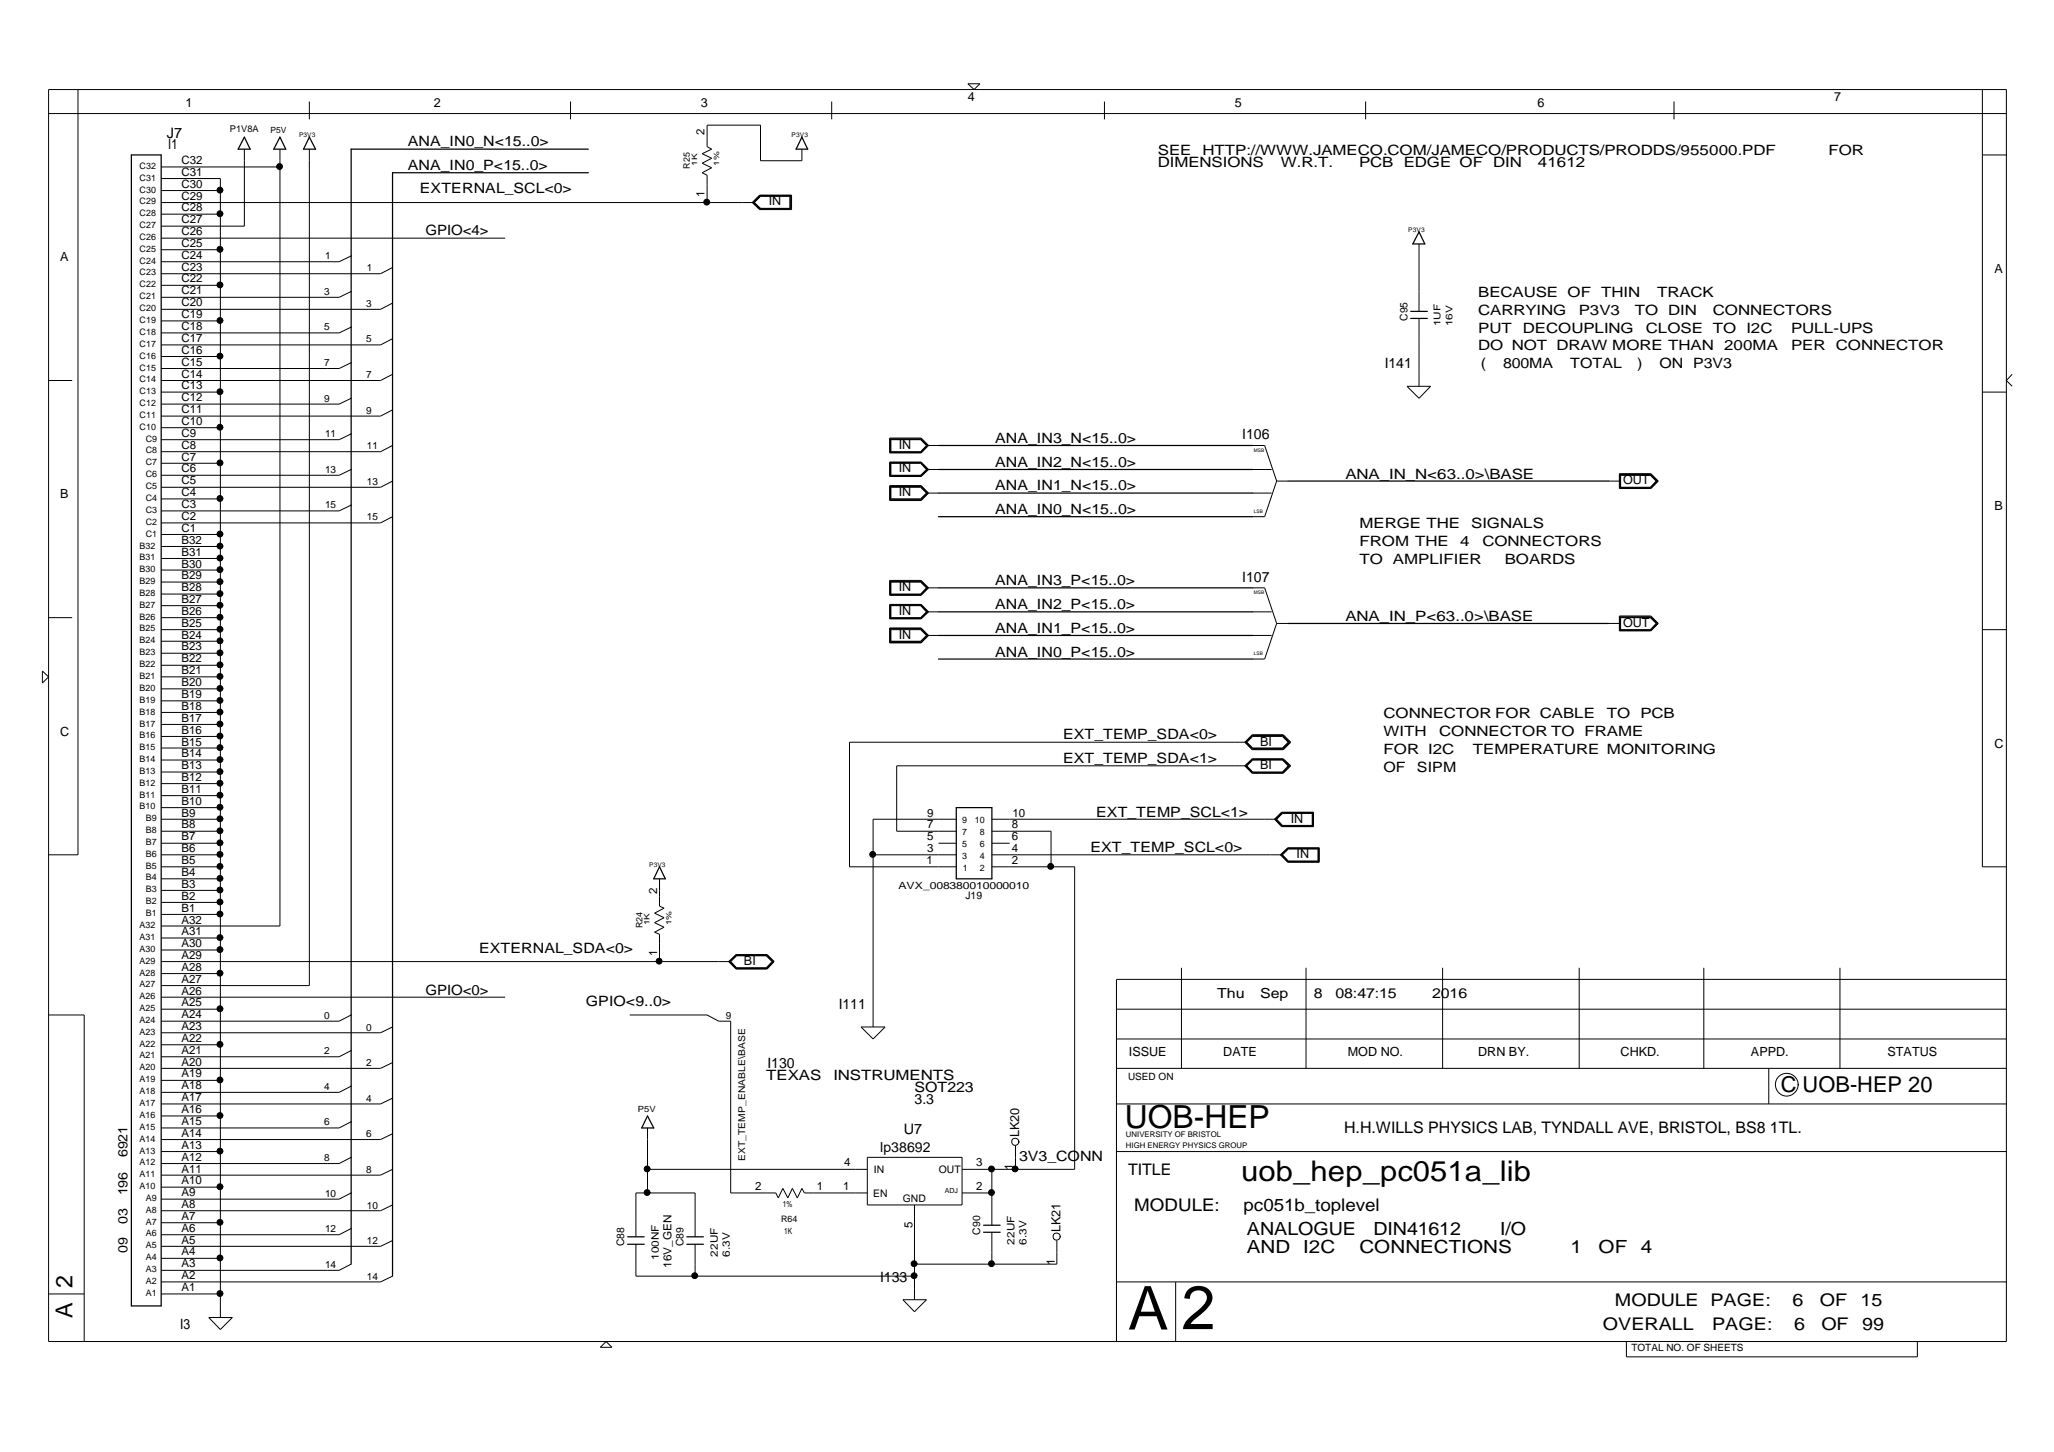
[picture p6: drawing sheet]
<svg xmlns="http://www.w3.org/2000/svg" width="420mm" height="297mm" viewBox="0 0 420 297" stroke-linecap="round" stroke-linejoin="round" font-family="sans-serif">
<g fill="none" stroke="#000" stroke-width=".2">
<path d="M9.9 18.3h400.5v256.1h-400.5zM16 18.3v156.6h-6.1M198 17.1h2.4l-1.1 1.2zM405.5 18.3v159h4.9M9.9 23.2h400.5M33 34.2h24.3M33 36.5h12.1v233M33 39h12.1M50 30.5v15.8h-17M57.3 30.5v158.9h-24.3M63.3 30.5v171.1h-30.3M63.3 20.8v3.6"/>
<path d="M116.7 20.8v3.6M155.4 40h6.4v2.8h-6.4l-1.4-1.4zM164 30.5v2.4h-8.4v-7.3h-11v4.4l1 .5-2 .9 2 1-2 1 2 .9-2 1 1 .5v5.6M170.1 20.8v3.6M225.9 20.8v3.6M279.3 20.8v3.6M342.4 20.8v3.6M405.5 31.7h4.9M33 58.4h12.1M33 43.8h12.1M33 48.7h70.3M33 51.1h12.1"/>
<path d="M33 41.4h121.3M71.8 59.6l-2.4 1.2h-36.4M71.8 52.4l-2.4 1.1h-36.4M80.3 54.7l-2.5 1.3h-44.8M153.9 41.4l1.5-1.5h6.5v3h-6.5zM154.3 41.4l1.3-1.2h6v2.4h-6zM155.5 40.1h6.2v2.6h-6.2l-1.3-1.3zM290.3 49.9v13.8M9.9 77.8h4.9M33 72.9h12.1M33 65.7h12.1M71.8 74.2l-2.4 1.2h-36.4"/>
<path d="M71.8 66.9l-2.4 1.2h-36.4M80.3 76.6l-2.5 1.2h-44.8M80.3 69.3l-2.5 1.3h-44.8M80.3 62l-2.5 1.3h-44.8M287.8 79h4.8l-2.3 2.5zM290.3 65.1v13.9M411.6 76.6l-1.2 1.2 1.2 1.2M33 94.8h12.1M33 87.5h12.1M33 80.2h12.1M71.8 96l-2.4 1.2h-36.4M71.8 88.8l-2.4 1.1h-36.4"/>
<path d="M71.8 81.5l-2.4 1.2h-36.4M80.3 98.4l-2.5 1.3h-44.8M80.3 91.1l-2.5 1.3h-44.8M80.3 83.9l-2.5 1.2h-44.8M182 94.5h6.4l1.5 1.5-1.5 1.5h-6.4zM182 89.6h6.4l1.5 1.5-1.5 1.6h-6.4zM182 99.3h6.4l1.5 1.6-1.5 1.5h-6.4zM182.1 94.6h6.3l1.4 1.4-1.4 1.4h-6.3zM182.1 89.8h6.3l1.4 1.3-1.4 1.5h-6.3zM182.1 99.4h6.3l1.4 1.5-1.4 1.4h-6.3zM182.2 94.7h6.1l1.4 1.3-1.4 1.3h-6.1zM182.2 89.9h6.1l1.4 1.2-1.4 1.4h-6.1z"/>
<path d="M182.2 99.5h6.1l1.4 1.4-1.4 1.2h-6.1zM182.2 99.7h6.1l1.2 1.2-1.2 1.2h-6.1zM182.2 94.8h6.1l1.2 1.2-1.2 1.2h-6.1zM182.2 89.9h6.1l1.2 1.2-1.2 1.3h-6.1zM189.5 96h2.5M189.5 91.1h2.5M256.2 96h3.9M256.2 91.1h2.5l2.4 7.3M261.1 98.4l-2.4 7.3h-2.5M261.1 98.4h2.4M329 98.4h2.5M331.2 96.9h6.5l1.5 1.5-1.5 1.5h-6.5z"/>
<path d="M331.3 97.1h6.4l1.4 1.3-1.4 1.5h-6.4zM331.4 97.1h6.2l1.4 1.3-1.4 1.4h-6.2zM331.5 97.2h6.1l1.2 1.2-1.2 1.3h-6.1zM405.5 80.2h4.9M33 119.1h12.1M33 116.6h12.1M33 114.2h12.1M33 111.8h12.1M33 109.3h12.1M33 102.1h12.1M71.8 103.3l-2.4 1.2h-36.4M80.3 105.7l-2.5 1.3h-44.8"/>
<path d="M182 118.7h6.4l1.5 1.6-1.5 1.5h-6.4zM182.1 118.9h6.3l1.4 1.4-1.4 1.4h-6.3zM182.2 119h6.1l1.4 1.3-1.4 1.3h-6.1zM182.2 119.1h6.1l1.2 1.2-1.2 1.2h-6.1zM189.5 100.9h2.5M256.2 100.9h3.9M8.7 137.3l1.2 1.2-1.2 1.2zM9.9 126.4h4.9M33 138.5h12.1M33 136.1h12.1M33 133.6h12.1M33 131.2h12.1"/>
<path d="M33 128.8h12.1M33 126.4h12.1M33 123.9h12.1M33 121.5h12.1M182 123.6h6.4l1.5 1.6-1.5 1.4h-6.4zM182 128.5h6.4l1.5 1.5-1.5 1.5h-6.4zM182.1 123.7h6.3l1.4 1.5-1.4 1.3h-6.3zM182.1 128.6h6.3l1.4 1.4-1.4 1.4h-6.3zM182.2 123.8h6.1l1.4 1.4-1.4 1.2h-6.1zM182.2 128.6h6.1l1.4 1.4-1.4 1.3h-6.1zM182.2 128.8h6.1l1.2 1.2-1.2 1.2h-6.1zM182.2 123.9h6.1l1.2 1.3-1.2 1.2h-6.1z"/>
<path d="M189.5 130h2.5M189.5 125.2h2.5M189.5 120.3h2.5M256.2 130h3.9M256.2 125.2h3.9M256.2 120.3h2.5l2.4 7.2M261.1 127.5l-2.4 7.3h-2.5M261.1 127.5h2.4M329 127.5h2.5M331.2 126h6.5l1.5 1.5-1.5 1.6h-6.5zM331.3 126.2h6.4l1.4 1.3-1.4 1.5h-6.4zM331.4 126.3h6.2l1.4 1.2-1.4 1.4h-6.2z"/>
<path d="M331.5 126.4h6.1l1.2 1.1-1.2 1.3h-6.1zM405.5 128.8h4.9M33 157.9h12.1M33 155.5h12.1M33 153h12.1M33 150.7h12.1M33 148.2h12.1M33 145.7h12.1M33 143.4h12.1M33 140.9h12.1M254.6 151.8l1.6-1.5h6.3l1.5 1.5-1.5 1.6h-6.3zM254.6 156.7l1.6-1.5h6.3l1.5 1.5-1.5 1.5h-6.3z"/>
<path d="M254.8 156.7l1.4-1.4h6.2l1.5 1.4-1.5 1.4h-6.2zM254.9 151.8l1.3-1.3h6.2l1.3 1.3-1.3 1.3h-6.2zM254.9 156.7l1.3-1.3h6.2l1.3 1.3-1.3 1.3h-6.2zM255 156.7h-71.6v13.3h12.2M255 151.8h-81.2v25.5h21.8M256.2 150.4h6.2l1.5 1.4-1.5 1.5h-6.2l-1.4-1.5zM256.2 155.5h6.1l1.2 1.2-1.2 1.2h-6.1l-1.2-1.2zM256.2 150.7h6.1l1.2 1.1-1.2 1.2h-6.1l-1.2-1.2zM33 170h12.1M33 172.5h12.1M33 174.9h12.1M33 179.8h12.1"/>
<path d="M33 177.3h12.1M33 167.6h12.1M33 165.2h12.1M33 162.8h12.1M33 160.3h12.1M134.9 179.8v5.6l.9 .4-1.9 1 1.9 .9-1.9 1.1 1.9 .9-1.9 1 1 .4v5.6M178.6 174.9h17M192 172.5h3.6M195.6 167.6h-17v42.5M202.9 170h12.1v7.3M202.9 172.5h3.6M202.9 174.9h59.4"/>
<path d="M202.9 177.3h16.9v61.9h-23M202.9 167.6h58.2M260.7 167.6l1.5-1.5h6.5v3h-6.5zM260.8 167.6l1.4-1.4h6.4v2.8h-6.4zM261 167.6l1.2-1.3h6.3v2.6h-6.3zM261.1 167.6l1.2-1.2h6.1v2.5h-6.1zM261.9 174.9l1.5-1.5h6.5v3h-6.5zM262.2 174.9l1.3-1.3h6.2v2.6h-6.2zM263.4 173.5h6.4v2.8h-6.4l-1.3-1.4zM263.5 173.7h6.1v2.4h-6.1l-1.2-1.2zM33 199.2h12.1M33 196.7h116.5"/>
<path d="M33 194.3h12.1M33 184.6h12.1M33 187.1h12.1M33 191.9h12.1M33 182.2h12.1M149 196.7l1.6-1.4h6.3l1.5 1.4-1.5 1.5h-6.3zM149.2 196.7l1.4-1.3h6.2l1.5 1.3-1.5 1.5h-6.2zM149.3 196.7l1.4-1.3h6.1l1.3 1.3-1.3 1.4h-6.1zM150.7 195.5h6.1l1.1 1.2-1.1 1.3h-6.1l-1.2-1.3zM241.7 198v20.6M267.2 198v20.6M295.1 198v20.6"/>
<path d="M323 198v20.6M348.5 198v20.6M376.4 198v20.6M9.9 207.6h7.3v66.8M33 206.5h12.1M33 213.7h12.1M33 204h70.3M71.8 207.6l-2.4 1.3h-36.4M71.8 214.9l-2.4 1.3h-36.4M80.3 217.4l-2.5 1.2h-44.8M80.3 210.1l-2.5 1.2h-44.8M128.8 207.6h15.8l2.4 1.3h2.5v35.1h9.2l.5 1.1 .9-2 1.1 2 .9-2 1 2 .9-2 .5 .9h12.9"/>
<path d="M176.1 210.1h5l-2.5 2.4zM228.4 218.6h182M228.4 206.5h182M228.4 212.5h182M361.8 218.6v7.2M410.4 200.4h-182v74M33 235.6h12.1M33 228.3h12.1M33 221h12.1M71.8 229.5l-2.4 1.3h-36.4M71.8 236.8l-2.4 1.2h-36.4M71.8 222.2l-2.4 1.3h-36.4"/>
<path d="M80.3 239.2l-2.5 1.2h-44.8M80.3 231.9l-2.5 1.2h-44.8M80.3 224.7l-2.5 1.1h-44.8M132.5 239.2h44.9M132.5 230.8v13.2M177.4 236.8h19.4v9.7h-19.4zM202.9 239.2v11.4M207.7 234.4v4.8M208.4 233.5a.73 .73 0 0 1-1 .7 .73 .73 0 0 1-.2-1.2 .73 .73 0 0 1 1.1 .3l.2 .3M228.4 235.6h182M228.4 225.8h182M367.8 221.9a2.33 2.33 0 0 1-3.3 2.1 2.33 2.33 0 0 1-.5-3.9 2.33 2.33 0 0 1 3.8 1.2l.1 .6"/>
<path d="M33 257.4h12.1M33 242.9h12.1M33 250.1h12.1M71.8 258.6l-2.4 1.3h-36.4M71.8 244l-2.4 1.3h-36.4M71.8 251.3l-2.4 1.3h-36.4M80.3 253.8l-2.5 1.2h-44.8M80.3 246.5l-2.5 1.2h-44.8M130.1 253v-9h12.1v9M130.1 254.5v6.6h57M142.2 254.5v6.6M187.1 246.5v19.4"/>
<path d="M196.8 244h6.1M202.9 252.1v6.5M216.2 253.8v4.8h-29.1M216.9 252.9a.73 .73 0 0 1-1 .7 .73 .73 0 0 1-.3-1.2 .73 .73 0 0 1 1.2 .2l.1 .4M9.9 264.7h7.3M33 264.7h12.1M42.7 269.5h4.8l-2.4 2.5zM80.3 261.1l-2.5 1.1h-44.8M122.8 275.6l1.2-1.2 1.2 1.2zM184.7 265.9h4.8l-2.4 2.4zM228.4 262.2h182M240.5 262.2v12.2"/>
<path d="M332.7 274.4v3.2h59.5v-3.2"/>
<circle cx="45" cy="38.9" r=".6"/>
<circle cx="57.2" cy="34.1" r=".6"/>
<circle cx="45" cy="51" r=".6"/>
<circle cx="45" cy="58.3" r=".6"/>
<circle cx="45" cy="43.7" r=".6"/>
<circle cx="144.6" cy="41.4" r=".6"/>
<circle cx="45" cy="72.8" r=".6"/>
<circle cx="45" cy="65.6" r=".6"/>
<circle cx="45" cy="87.4" r=".6"/>
<circle cx="45" cy="80.1" r=".6"/>
<circle cx="45" cy="94.7" r=".6"/>
<circle cx="45" cy="109.3" r=".6"/>
<circle cx="45" cy="119" r=".6"/>
<circle cx="45" cy="111.7" r=".6"/>
<circle cx="45" cy="102" r=".6"/>
<circle cx="45" cy="116.5" r=".6"/>
<circle cx="45" cy="114.2" r=".6"/>
<circle cx="45" cy="123.8" r=".6"/>
<circle cx="45" cy="133.6" r=".6"/>
<circle cx="45" cy="128.7" r=".6"/>
<circle cx="45" cy="121.4" r=".6"/>
<circle cx="45" cy="138.4" r=".6"/>
<circle cx="45" cy="136" r=".6"/>
<circle cx="45" cy="126.3" r=".6"/>
<circle cx="45" cy="131.1" r=".6"/>
<circle cx="45" cy="152.9" r=".6"/>
<circle cx="45" cy="143.3" r=".6"/>
<circle cx="45" cy="150.6" r=".6"/>
<circle cx="45" cy="145.7" r=".6"/>
<circle cx="45" cy="155.4" r=".6"/>
<circle cx="45" cy="157.9" r=".6"/>
<circle cx="45" cy="148.1" r=".6"/>
<circle cx="45" cy="140.8" r=".6"/>
<circle cx="45" cy="162.7" r=".6"/>
<circle cx="45" cy="172.4" r=".6"/>
<circle cx="45" cy="177.2" r=".6"/>
<circle cx="45" cy="167.5" r=".6"/>
<circle cx="45" cy="165.1" r=".6"/>
<circle cx="45" cy="174.8" r=".6"/>
<circle cx="45" cy="179.7" r=".6"/>
<circle cx="45" cy="160.2" r=".6"/>
<circle cx="45" cy="170" r=".6"/>
<circle cx="178.5" cy="174.8" r=".6"/>
<circle cx="214.9" cy="177.2" r=".6"/>
<circle cx="45" cy="199.1" r=".6"/>
<circle cx="45" cy="187" r=".6"/>
<circle cx="45" cy="191.8" r=".6"/>
<circle cx="45" cy="182.1" r=".6"/>
<circle cx="45" cy="184.5" r=".6"/>
<circle cx="45" cy="194.3" r=".6"/>
<circle cx="134.8" cy="196.6" r=".6"/>
<circle cx="45" cy="213.6" r=".6"/>
<circle cx="45" cy="206.4" r=".6"/>
<circle cx="45" cy="235.5" r=".6"/>
<circle cx="45" cy="228.2" r=".6"/>
<circle cx="45" cy="220.9" r=".6"/>
<circle cx="132.4" cy="239.1" r=".6"/>
<circle cx="202.8" cy="239.1" r=".6"/>
<circle cx="207.6" cy="239.1" r=".6"/>
<circle cx="45" cy="250.1" r=".6"/>
<circle cx="45" cy="257.3" r=".6"/>
<circle cx="45" cy="242.8" r=".6"/>
<circle cx="132.4" cy="244" r=".6"/>
<circle cx="187" cy="258.5" r=".6"/>
<circle cx="202.8" cy="244" r=".6"/>
<circle cx="202.8" cy="258.5" r=".6"/>
<circle cx="45" cy="264.6" r=".6"/>
<circle cx="142.1" cy="261" r=".6"/>
<circle cx="187" cy="261" r=".6"/>
</g>
<g fill="none" stroke="#000" stroke-width=".25">
<path d="M26.9 31.7h6.1v235.5h-6.1zM50 28.1l1.2 2.4h-2.5zM57.3 28.1l1.2 2.4h-2.5zM63.3 28.1l1.2 2.4h-2.4zM120.3 30.5h-48.5v228.1M120.3 35.3h-40v225.8M164 28.1l1.2 2.4h-2.4zM290.3 47.4l1.2 2.5h-2.5zM288.6 65.1h3.4M288.6 63.7h3.4M192 91.1h64.2M192 96h64.2"/>
<path d="M263.5 98.4h65.5M192 105.7h64.2M192 100.9h64.2M192 134.8h64.2M192 130h64.2M192 125.2h64.2M192 120.3h64.2M263.5 127.5h65.5M134.9 177.3l1.2 2.5h-2.4zM195.6 165.2h7.3v14.6h-7.3zM132.5 228.3l1.2 2.5h-2.4zM128.4 254.5h3.4"/>
<path d="M128.4 253h3.4M140.5 254.5h3.4M140.5 253h3.4M201.2 252.1h3.4M201.2 250.6h3.4"/>
</g>
<g fill="#000">
<circle cx="45" cy="38.9" r=".6"/>
<circle cx="57.2" cy="34.1" r=".6"/>
<circle cx="45" cy="51" r=".6"/>
<circle cx="45" cy="58.3" r=".6"/>
<circle cx="45" cy="43.7" r=".6"/>
<circle cx="144.6" cy="41.4" r=".6"/>
<circle cx="45" cy="72.8" r=".6"/>
<circle cx="45" cy="65.6" r=".6"/>
<circle cx="45" cy="87.4" r=".6"/>
<circle cx="45" cy="80.1" r=".6"/>
<circle cx="45" cy="94.7" r=".6"/>
<circle cx="45" cy="109.3" r=".6"/>
<circle cx="45" cy="119" r=".6"/>
<circle cx="45" cy="111.7" r=".6"/>
<circle cx="45" cy="102" r=".6"/>
<circle cx="45" cy="116.5" r=".6"/>
<circle cx="45" cy="114.2" r=".6"/>
<circle cx="45" cy="123.8" r=".6"/>
<circle cx="45" cy="133.6" r=".6"/>
<circle cx="45" cy="128.7" r=".6"/>
<circle cx="45" cy="121.4" r=".6"/>
<circle cx="45" cy="138.4" r=".6"/>
<circle cx="45" cy="136" r=".6"/>
<circle cx="45" cy="126.3" r=".6"/>
<circle cx="45" cy="131.1" r=".6"/>
<circle cx="45" cy="152.9" r=".6"/>
<circle cx="45" cy="143.3" r=".6"/>
<circle cx="45" cy="150.6" r=".6"/>
<circle cx="45" cy="145.7" r=".6"/>
<circle cx="45" cy="155.4" r=".6"/>
<circle cx="45" cy="157.9" r=".6"/>
<circle cx="45" cy="148.1" r=".6"/>
<circle cx="45" cy="140.8" r=".6"/>
<circle cx="45" cy="162.7" r=".6"/>
<circle cx="45" cy="172.4" r=".6"/>
<circle cx="45" cy="177.2" r=".6"/>
<circle cx="45" cy="167.5" r=".6"/>
<circle cx="45" cy="165.1" r=".6"/>
<circle cx="45" cy="174.8" r=".6"/>
<circle cx="45" cy="179.7" r=".6"/>
<circle cx="45" cy="160.2" r=".6"/>
<circle cx="45" cy="170" r=".6"/>
<circle cx="178.5" cy="174.8" r=".6"/>
<circle cx="214.9" cy="177.2" r=".6"/>
<circle cx="45" cy="199.1" r=".6"/>
<circle cx="45" cy="187" r=".6"/>
<circle cx="45" cy="191.8" r=".6"/>
<circle cx="45" cy="182.1" r=".6"/>
<circle cx="45" cy="184.5" r=".6"/>
<circle cx="45" cy="194.3" r=".6"/>
<circle cx="134.8" cy="196.6" r=".6"/>
<circle cx="45" cy="213.6" r=".6"/>
<circle cx="45" cy="206.4" r=".6"/>
<circle cx="45" cy="235.5" r=".6"/>
<circle cx="45" cy="228.2" r=".6"/>
<circle cx="45" cy="220.9" r=".6"/>
<circle cx="132.4" cy="239.1" r=".6"/>
<circle cx="202.8" cy="239.1" r=".6"/>
<circle cx="207.6" cy="239.1" r=".6"/>
<circle cx="45" cy="250.1" r=".6"/>
<circle cx="45" cy="257.3" r=".6"/>
<circle cx="45" cy="242.8" r=".6"/>
<circle cx="132.4" cy="244" r=".6"/>
<circle cx="187" cy="258.5" r=".6"/>
<circle cx="202.8" cy="244" r=".6"/>
<circle cx="202.8" cy="258.5" r=".6"/>
<circle cx="45" cy="264.6" r=".6"/>
<circle cx="142.1" cy="261" r=".6"/>
<circle cx="187" cy="261" r=".6"/>
</g>
<text font-size="12.6" x="241.7" y="271.9">2</text>
<text font-size="12.4" x="230.8" y="272">A</text>
<text font-size="6.5" x="230.1" y="230.7">UOB-HEP</text>
<text font-size="5.8" x="253.9" y="241.7">uob_hep_pc051a_lib</text>
<g font-size="4.8">
<text x="14.9" y="263.5" transform="rotate(-90 14.9 263.5)">2</text>
<text x="14.9" y="269.5" transform="rotate(-90 14.9 269.5)">A</text>
</g>
<text font-size="4.5" x="364.3" y="223.4">C UOB-HEP 20</text>
<g font-size="3.7">
<text x="255" y="252.6">ANALOGUE</text>
<text x="255" y="256.2">AND</text>
<text x="266.6" y="256.2">I2C</text>
<text x="278.1" y="256.2">CONNECTIONS</text>
<text x="281" y="252.6">DIN41612</text>
<text x="306.9" y="252.6">I/O</text>
<text x="321.3" y="256.2">1</text>
<text x="327" y="256.2">OF</text>
<text x="335.7" y="256.2">4</text>
</g>
<g font-size="3.6">
<text x="232" y="247.7">MODULE:</text>
<text x="254.4" y="247.7">pc051b_toplevel</text>
<text x="330.3" y="267.2">MODULE PAGE:</text>
<text x="366.6" y="267.2">6</text>
<text x="372.2" y="267.2">OF</text>
<text x="380.6" y="267.2">15</text>
<text x="327.9" y="272">OVERALL</text>
<text x="350.2" y="272">PAGE:</text>
<text x="367" y="272">6</text>
<text x="372.6" y="272">OF</text>
<text x="380.9" y="272">99</text>
</g>
<g font-size="3.3">
<text x="274.9" y="231.9">H.H.WILLS PHYSICS LAB, TYNDALL AVE, BRISTOL, BS8 1TL.</text>
<text x="230.8" y="240.3">TITLE</text>
</g>
<g font-size="3">
<text x="34.2" y="28.1">J7</text>
<text x="184.9" y="232">U7</text>
</g>
<g font-size="2.9">
<text x="83.4" y="29.9">ANA_IN0_N&lt;15..0&gt;</text>
<text x="34.4" y="30.4">I1</text>
<text x="83.4" y="34.7">ANA_IN0_P&lt;15..0&gt;</text>
<text x="236.8" y="31.6">SEE</text>
<text x="236.8" y="34.1">DIMENSIONS</text>
<text x="246" y="31.6">HTTP://WWW.JAMECO.COM/JAMECO/PRODUCTS/PRODDS/955000.PDF</text>
<text x="262" y="34.1">W.R.T.</text>
<text x="278" y="34.1">PCB</text>
<text x="287.1" y="34.1">EDGE OF</text>
<text x="305.4" y="34.1">DIN</text>
<text x="314.6" y="34.1">41612</text>
<text x="374" y="31.6">FOR</text>
<text x="85.9" y="39.6">EXTERNAL_SCL&lt;0&gt;</text>
<text x="87.1" y="48.1">GPIO&lt;4&gt;</text>
<text x="302.4" y="64.4">CARRYING</text>
<text x="302.4" y="60.7">BECAUSE OF</text>
<text x="323" y="64.4">P3V3</text>
<text x="327.5" y="60.7">THIN</text>
<text x="334.4" y="64.4">TO</text>
<text x="339" y="60.7">TRACK</text>
<text x="341.2" y="64.4">DIN</text>
<text x="350.4" y="64.4">CONNECTORS</text>
<text x="302.4" y="71.7">DO NOT DRAW MORE THAN</text>
<text x="302.4" y="68">PUT</text>
<text x="311.5" y="68">DECOUPLING</text>
<text x="336.7" y="68">CLOSE TO</text>
<text x="352.7" y="71.7">200MA</text>
<text x="357.2" y="68">I2C</text>
<text x="366.4" y="71.7">PER</text>
<text x="366.4" y="68">PULL-UPS</text>
<text x="375.5" y="71.7">CONNECTOR</text>
<text x="283.2" y="75.3">I141</text>
<text x="302.9" y="75.3">(</text>
<text x="307.5" y="75.3">800MA</text>
<text x="321.2" y="75.3">TOTAL</text>
<text x="334.9" y="75.3">)</text>
<text x="339.5" y="75.3">ON P3V3</text>
<text x="254.1" y="89.9">I106</text>
<text x="203.6" y="95.5">ANA_IN2_N&lt;15..0&gt;</text>
<text x="203.6" y="90.6">ANA_IN3_N&lt;15..0&gt;</text>
<text x="203.6" y="100.3">ANA_IN1_N&lt;15..0&gt;</text>
<text x="275.2" y="97.9">ANA_IN_N&lt;63..0&gt;\BASE</text>
<text x="203.6" y="105.2">ANA_IN0_N&lt;15..0&gt;</text>
<text x="278.1" y="108.1">MERGE THE</text>
<text x="278.1" y="111.7">FROM THE</text>
<text x="298.7" y="111.7">4</text>
<text x="300.9" y="108.1">SIGNALS</text>
<text x="303.2" y="111.7">CONNECTORS</text>
<text x="203.6" y="119.8">ANA_IN3_P&lt;15..0&gt;</text>
<text x="254.1" y="119">I107</text>
<text x="278.1" y="115.3">TO</text>
<text x="284.9" y="115.3">AMPLIFIER</text>
<text x="307.8" y="115.3">BOARDS</text>
<text x="203.6" y="124.6">ANA_IN2_P&lt;15..0&gt;</text>
<text x="203.6" y="129.4">ANA_IN1_P&lt;15..0&gt;</text>
<text x="275.2" y="127">ANA_IN_P&lt;63..0&gt;\BASE</text>
<text x="203.6" y="134.3">ANA_IN0_P&lt;15..0&gt;</text>
<text x="283" y="146.9">CONNECTOR FOR CABLE</text>
<text x="328.7" y="146.9">TO</text>
<text x="335.6" y="146.9">PCB</text>
<text x="217.5" y="151.2">EXT_TEMP_SDA&lt;0&gt;</text>
<text x="283" y="150.6">WITH</text>
<text x="283" y="154.2">FOR I2C</text>
<text x="294.4" y="150.6">CONNECTOR TO</text>
<text x="301.3" y="154.2">TEMPERATURE MONITORING</text>
<text x="324.1" y="150.6">FRAME</text>
<text x="217.5" y="156.2">EXT_TEMP_SDA&lt;1&gt;</text>
<text x="283" y="157.9">OF</text>
<text x="289.8" y="157.9">SIPM</text>
<text x="224.2" y="167.1">EXT_TEMP_SCL&lt;1&gt;</text>
<text x="223" y="174.4">EXT_TEMP_SCL&lt;0&gt;</text>
<text x="98" y="194.9">EXTERNAL_SDA&lt;0&gt;</text>
<text x="87.1" y="203.5">GPIO&lt;0&gt;</text>
<text x="119.8" y="205.9">GPIO&lt;9..0&gt;</text>
<text x="171.6" y="206.4">I111</text>
<text x="156.8" y="220.9">TEXAS</text>
<text x="157" y="218.5">I130</text>
<text x="170.5" y="220.9">INSTRUMENTS</text>
<text x="187.1" y="223.4">SOT223</text>
<text x="187.1" y="225.8">3.3</text>
<text x="208.5" y="237.4">3V3_CONN</text>
<text x="180" y="262.2">I133</text>
<text x="36.9" y="271.9">I3</text>
</g>
<g font-size="2.8">
<text x="249" y="204.1">Thu</text>
<text x="257.8" y="204.1">Sep</text>
<text x="268.8" y="204.1">8</text>
<text x="273.2" y="204.1">08:47:15</text>
<text x="293" y="204.1">2016</text>
<text x="180" y="235.7">lp38692</text>
</g>
<g font-size="2.7">
<text x="26.1" y="236.8" transform="rotate(-90 26.1 236.8)">6921</text>
<text x="26.1" y="244.6" transform="rotate(-90 26.1 244.6)">196</text>
<text x="26.1" y="250.4" transform="rotate(-90 26.1 250.4)">03</text>
<text x="26.1" y="256.2" transform="rotate(-90 26.1 256.2)">09</text>
</g>
<g font-size="2.6">
<text x="38" y="21.9">1</text>
<text x="88.8" y="21.9">2</text>
<text x="143.4" y="21.9">3</text>
<text x="198" y="20.7">4</text>
<text x="252.6" y="21.9">5</text>
<text x="314.5" y="21.9">6</text>
<text x="375.2" y="20.7">7</text>
<text x="157.3" y="42">IN</text>
<text x="12.3" y="53.5">A</text>
<text x="408" y="55.9">A</text>
<text x="183.8" y="91.8">IN</text>
<text x="12.3" y="102">B</text>
<text x="183.8" y="101.5">IN</text>
<text x="183.8" y="96.6">IN</text>
<text x="332" y="99.1">OUT</text>
<text x="408" y="104.4">B</text>
<text x="183.8" y="125.8">IN</text>
<text x="183.8" y="120.9">IN</text>
<text x="183.8" y="130.7">IN</text>
<text x="332" y="128.2">OUT</text>
<text x="12.3" y="150.6">C</text>
<text x="257.8" y="152.5">BI</text>
<text x="408" y="152.9">C</text>
<text x="257.8" y="157.3">BI</text>
<text x="264" y="168.3">IN</text>
<text x="265.2" y="175.5">IN</text>
<text x="152.2" y="197.4">BI</text>
<text x="230.9" y="216.1">ISSUE</text>
<text x="250.2" y="216.1">DATE</text>
<text x="275.7" y="216.1">MOD NO.</text>
<text x="302.4" y="216.1">DRN BY.</text>
<text x="331.5" y="216.1">CHKD.</text>
<text x="358.2" y="216.1">APPD.</text>
<text x="386.1" y="216.1">STATUS</text>
<text x="208.5" y="232.7" transform="rotate(-90 208.5 232.7)">LK20</text>
<text x="216.9" y="252.1" transform="rotate(-90 216.9 252.1)">LK21</text>
</g>
<g font-size="2.3">
<text x="144.1" y="27.6" transform="rotate(-90 144.1 27.6)">2</text>
<text x="37.1" y="33.6">C32</text>
<text x="37.1" y="35.9">C31</text>
<text x="37.1" y="38.4">C30</text>
<text x="37.1" y="40.8">C29</text>
<text x="144.1" y="40.3" transform="rotate(-90 144.1 40.3)">1</text>
<text x="37.1" y="43.2">C28</text>
<text x="37.1" y="45.7">C27</text>
<text x="37.1" y="48.1">C26</text>
<text x="37.1" y="50.5">C25</text>
<text x="37.1" y="53">C24</text>
<text x="37.1" y="55.4">C23</text>
<text x="37.1" y="57.8">C22</text>
<text x="37.1" y="60.2">C21</text>
<text x="37.1" y="62.7">C20</text>
<text x="37.1" y="65.1">C19</text>
<text x="37.1" y="67.5">C18</text>
<text x="37.1" y="70">C17</text>
<text x="37.1" y="72.3">C16</text>
<text x="37.1" y="74.8">C15</text>
<text x="37.1" y="77.2">C14</text>
<text x="37.1" y="79.6">C13</text>
<text x="37.1" y="82.1">C12</text>
<text x="37.1" y="87">C10</text>
<text x="37.1" y="89.4">C9</text>
<text x="37.1" y="84.5">C11</text>
<text x="37.1" y="91.8">C8</text>
<text x="37.1" y="94.3">C7</text>
<text x="37.1" y="96.6">C6</text>
<text x="37.1" y="99.1">C5</text>
<text x="37.1" y="101.5">C4</text>
<text x="37.1" y="103.9">C3</text>
<text x="37.1" y="106.4">C2</text>
<text x="37.1" y="108.8">C1</text>
<text x="37.1" y="111.2">B32</text>
<text x="37.1" y="113.7">B31</text>
<text x="37.1" y="116.1">B30</text>
<text x="37.1" y="118.5">B29</text>
<text x="37.1" y="120.9">B28</text>
<text x="37.1" y="123.4">B27</text>
<text x="37.1" y="125.8">B26</text>
<text x="37.1" y="128.2">B25</text>
<text x="37.1" y="130.7">B24</text>
<text x="37.1" y="133">B23</text>
<text x="37.1" y="135.5">B22</text>
<text x="37.1" y="138">B21</text>
<text x="37.1" y="140.3">B20</text>
<text x="37.1" y="142.8">B19</text>
<text x="37.1" y="145.2">B18</text>
<text x="37.1" y="147.6">B17</text>
<text x="37.1" y="150.1">B16</text>
<text x="37.1" y="152.5">B15</text>
<text x="37.1" y="154.9">B14</text>
<text x="37.1" y="157.3">B13</text>
<text x="37.1" y="159.8">B12</text>
<text x="37.1" y="164.6">B10</text>
<text x="37.1" y="167.1">B9</text>
<text x="37.1" y="162.2">B11</text>
<text x="189.7" y="167.1">9</text>
<text x="207.1" y="167.1">10</text>
<text x="37.1" y="169.5">B8</text>
<text x="37.1" y="171.9">B7</text>
<text x="189.7" y="171.9">5</text>
<text x="189.7" y="169.5">7</text>
<text x="207" y="169.5">8</text>
<text x="207" y="171.9">6</text>
<text x="37.1" y="174.4">B6</text>
<text x="37.1" y="176.7">B5</text>
<text x="37.1" y="179.2">B4</text>
<text x="189.5" y="176.7">1</text>
<text x="189.7" y="174.4">3</text>
<text x="207" y="174.4">4</text>
<text x="207" y="176.7">2</text>
<text x="37.1" y="181.6">B3</text>
<text x="37.1" y="184">B2</text>
<text x="134.4" y="182.9" transform="rotate(-90 134.4 182.9)">2</text>
<text x="37.1" y="186.5">B1</text>
<text x="37.1" y="188.9">A32</text>
<text x="37.1" y="191.3">A31</text>
<text x="37.1" y="193.8">A30</text>
<text x="37.1" y="196.2">A29</text>
<text x="134.4" y="195.6" transform="rotate(-90 134.4 195.6)">1</text>
<text x="37.1" y="198.6">A28</text>
<text x="37.1" y="201">A27</text>
<text x="37.1" y="203.5">A26</text>
<text x="37.1" y="205.9">A25</text>
<text x="37.1" y="208.3">A24</text>
<text x="37.1" y="210.8">A23</text>
<text x="37.1" y="213.1">A22</text>
<text x="37.1" y="215.6">A21</text>
<text x="37.1" y="218.1">A20</text>
<text x="37.1" y="220.4">A19</text>
<text x="37.1" y="222.9">A18</text>
<text x="37.1" y="225.3">A17</text>
<text x="37.1" y="227.7">A16</text>
<text x="37.1" y="230.2">A15</text>
<text x="37.1" y="232.6">A14</text>
<text x="37.1" y="235">A13</text>
<text x="37.1" y="237.4">A12</text>
<text x="37.1" y="239.9">A11</text>
<text x="172.7" y="238.6">4</text>
<text x="199.7" y="238.6">3</text>
<text x="207.2" y="239.3" transform="rotate(-90 207.2 239.3)">1</text>
<text x="37.1" y="242.3">A10</text>
<text x="37.1" y="244.7">A9</text>
<text x="154.5" y="243.5">2</text>
<text x="167.1" y="243.5">1</text>
<text x="172.5" y="243.5">1</text>
<text x="199.7" y="243.5">2</text>
<text x="37.1" y="247.2">A8</text>
<text x="37.1" y="249.5">A7</text>
<text x="186.6" y="251.2" transform="rotate(-90 186.6 251.2)">5</text>
<text x="37.1" y="252">A6</text>
<text x="37.1" y="254.5">A5</text>
<text x="37.1" y="256.8">A4</text>
<text x="37.1" y="259.3">A3</text>
<text x="37.1" y="261.7">A2</text>
<text x="137.4" y="259.4" transform="rotate(-90 137.4 259.4)">16V_GEN</text>
<text x="215.8" y="258.7" transform="rotate(-90 215.8 258.7)">1</text>
<text x="37.1" y="264.1">A1</text>
</g>
<g font-size="2.1">
<text x="287.9" y="65.7" transform="rotate(-90 287.9 65.7)">C95</text>
<text x="197.5" y="183.8">J19</text>
<text x="178.8" y="240">IN</text>
<text x="192.1" y="240">OUT</text>
<text x="178.6" y="244.8">EN</text>
<text x="184.7" y="246">GND</text>
<text x="127.7" y="255" transform="rotate(-90 127.7 255)">C88</text>
<text x="134.7" y="257.8" transform="rotate(-90 134.7 257.8)">100NF</text>
<text x="139.8" y="255" transform="rotate(-90 139.8 255)">C89</text>
<text x="146.8" y="257.1" transform="rotate(-90 146.8 257.1)">22UF</text>
<text x="149.3" y="257.1" transform="rotate(-90 149.3 257.1)">6.3V</text>
<text x="200.5" y="252.6" transform="rotate(-90 200.5 252.6)">C90</text>
<text x="207.6" y="254.6" transform="rotate(-90 207.6 254.6)">22UF</text>
<text x="210" y="254.6" transform="rotate(-90 210 254.6)">6.3V</text>
</g>
<g font-size="2">
<text x="66.5" y="53">1</text>
<text x="75" y="55.5">1</text>
<text x="66.3" y="60.3">3</text>
<text x="74.9" y="62.8">3</text>
<text x="66.3" y="67.6">5</text>
<text x="74.9" y="70.1">5</text>
<text x="66.3" y="74.9">7</text>
<text x="74.9" y="77.3">7</text>
<text x="66.3" y="82.2">9</text>
<text x="66.5" y="89.4">11</text>
<text x="74.9" y="84.6">9</text>
<text x="75" y="91.9">11</text>
<text x="66.5" y="96.7">13</text>
<text x="75" y="99.2">13</text>
<text x="66.5" y="104">15</text>
<text x="75" y="106.5">15</text>
<text x="183.8" y="181.9">AVX_008380010000010</text>
<text x="66.3" y="208.4">0</text>
<text x="148.5" y="208.4">9</text>
<text x="66.3" y="215.7">2</text>
<text x="74.9" y="210.9">0</text>
<text x="74.9" y="218.1">2</text>
<text x="230.8" y="220.9">USED ON</text>
<text x="66.3" y="223">4</text>
<text x="74.9" y="225.4">4</text>
<text x="66.3" y="230.2">6</text>
<text x="74.9" y="232.7">6</text>
<text x="66.3" y="237.5">8</text>
<text x="74.9" y="240">8</text>
<text x="66.5" y="244.8">10</text>
<text x="75" y="247.3">10</text>
<text x="66.5" y="252.1">12</text>
<text x="75" y="254.5">12</text>
<text x="66.5" y="259.4">14</text>
<text x="75" y="261.8">14</text>
<text x="333.7" y="276.5">TOTAL NO. OF SHEETS</text>
</g>
<g font-size="1.9">
<text x="47" y="27">P1V8A</text>
<text x="294.7" y="66.8" transform="rotate(-90 294.7 66.8)">1UF</text>
<text x="297.1" y="66.8" transform="rotate(-90 297.1 66.8)">16V</text>
<text x="152.4" y="237.5" transform="rotate(-90 152.4 237.5)">EXT_TEMP_ENABLE\BASE</text>
</g>
<g font-size="1.8">
<text x="28.6" y="34.5">C32</text>
<text x="141.1" y="34.5" transform="rotate(-90 141.1 34.5)">R25</text>
<text x="28.6" y="36.9">C31</text>
<text x="28.6" y="39.4">C30</text>
<text x="28.6" y="41.8">C29</text>
<text x="28.6" y="44.2">C28</text>
<text x="28.6" y="46.7">C27</text>
<text x="28.6" y="49.1">C26</text>
<text x="28.6" y="51.5">C25</text>
<text x="28.6" y="54">C24</text>
<text x="28.6" y="56.3">C23</text>
<text x="28.6" y="58.8">C22</text>
<text x="28.6" y="61.2">C21</text>
<text x="28.6" y="63.6">C20</text>
<text x="28.6" y="66.1">C19</text>
<text x="28.6" y="68.5">C18</text>
<text x="28.6" y="70.9">C17</text>
<text x="28.6" y="73.4">C16</text>
<text x="28.6" y="75.8">C15</text>
<text x="28.6" y="78.2">C14</text>
<text x="28.6" y="80.6">C13</text>
<text x="28.6" y="83.1">C12</text>
<text x="28.6" y="85.5">C11</text>
<text x="28.6" y="87.9">C10</text>
<text x="29.8" y="95.2">C7</text>
<text x="29.8" y="92.7">C8</text>
<text x="29.8" y="90.4">C9</text>
<text x="29.8" y="100">C5</text>
<text x="29.8" y="97.7">C6</text>
<text x="29.8" y="107.3">C2</text>
<text x="29.8" y="104.9">C3</text>
<text x="29.8" y="102.5">C4</text>
<text x="28.6" y="112.2">B32</text>
<text x="29.8" y="109.8">C1</text>
<text x="28.6" y="114.6">B31</text>
<text x="28.6" y="117">B30</text>
<text x="28.6" y="119.5">B29</text>
<text x="28.6" y="121.9">B28</text>
<text x="28.6" y="124.3">B27</text>
<text x="28.6" y="126.8">B26</text>
<text x="28.6" y="129.1">B25</text>
<text x="28.6" y="131.6">B24</text>
<text x="28.6" y="134.1">B23</text>
<text x="28.6" y="136.4">B22</text>
<text x="28.6" y="138.9">B21</text>
<text x="28.6" y="141.3">B20</text>
<text x="28.6" y="143.7">B19</text>
<text x="28.6" y="146.2">B18</text>
<text x="28.6" y="148.6">B17</text>
<text x="28.6" y="151">B16</text>
<text x="28.6" y="153.4">B15</text>
<text x="28.6" y="155.9">B14</text>
<text x="28.6" y="158.3">B13</text>
<text x="28.6" y="160.7">B12</text>
<text x="28.6" y="163.2">B11</text>
<text x="28.6" y="165.6">B10</text>
<text x="29.8" y="172.8">B7</text>
<text x="29.8" y="170.5">B8</text>
<text x="29.8" y="168">B9</text>
<text x="196.8" y="168.4">9</text>
<text x="196.8" y="170.9">7</text>
<text x="196.8" y="173.3">5</text>
<text x="199.4" y="168.4">10</text>
<text x="200.4" y="173.3">6</text>
<text x="200.4" y="170.9">8</text>
<text x="29.8" y="177.7">B5</text>
<text x="29.8" y="175.3">B6</text>
<text x="196.8" y="175.7">3</text>
<text x="197" y="178.2">1</text>
<text x="200.4" y="175.7">4</text>
<text x="200.4" y="178.2">2</text>
<text x="29.8" y="185">B2</text>
<text x="29.8" y="182.6">B3</text>
<text x="29.8" y="180.1">B4</text>
<text x="28.6" y="189.9">A32</text>
<text x="29.8" y="187.4">B1</text>
<text x="131.4" y="189.9" transform="rotate(-90 131.4 189.9)">R24</text>
<text x="28.6" y="192.3">A31</text>
<text x="28.6" y="194.7">A30</text>
<text x="28.6" y="197.1">A29</text>
<text x="28.6" y="199.6">A28</text>
<text x="28.6" y="202">A27</text>
<text x="28.6" y="204.4">A26</text>
<text x="28.6" y="206.9">A25</text>
<text x="28.6" y="209.2">A24</text>
<text x="28.6" y="211.7">A23</text>
<text x="28.6" y="214.2">A22</text>
<text x="28.6" y="216.5">A21</text>
<text x="28.6" y="219">A20</text>
<text x="28.6" y="221.4">A19</text>
<text x="28.6" y="223.8">A18</text>
<text x="28.6" y="226.3">A17</text>
<text x="28.6" y="228.7">A16</text>
<text x="28.6" y="231.1">A15</text>
<text x="28.6" y="233.5">A14</text>
<text x="28.6" y="236">A13</text>
<text x="28.6" y="238.4">A12</text>
<text x="28.6" y="240.8">A11</text>
<text x="28.6" y="243.3">A10</text>
<text x="29.8" y="245.7">A9</text>
<text x="29.8" y="250.6">A7</text>
<text x="29.8" y="248.1">A8</text>
<text x="159.8" y="250.1">R64</text>
<text x="29.8" y="257.8">A4</text>
<text x="29.8" y="255.4">A5</text>
<text x="29.8" y="252.9">A6</text>
<text x="29.8" y="262.7">A2</text>
<text x="29.8" y="260.2">A3</text>
<text x="29.8" y="265.1">A1</text>
</g>
<g font-size="1.7">
<text x="55.3" y="27.2">P5V</text>
<text x="130.5" y="227.4">P5V</text>
<text x="160.1" y="246.9">1%</text>
<text x="160.4" y="252.5">1K</text>
</g>
<g font-size="1.6">
<text x="230.3" y="232.7">UNIVERSITY OF BRISTOL</text>
<text x="230.3" y="234.8">HIGH ENERGY PHYSICS GROUP</text>
</g>
<g font-size="1.5">
<text x="142.6" y="33.9" transform="rotate(-90 142.6 33.9)">1K</text>
<text x="147.1" y="33.9" transform="rotate(-90 147.1 33.9)">1%</text>
<text x="132.9" y="189.3" transform="rotate(-90 132.9 189.3)">1K</text>
<text x="137.4" y="189.3" transform="rotate(-90 137.4 189.3)">1%</text>
</g>
<text font-size="1.4" x="193.2" y="244">ADJ</text>
<g font-size="1.3">
<text x="61.2" y="28.1">P3V3</text>
<text x="161.9" y="28.1">P3V3</text>
<text x="288.1" y="47.4">P3V3</text>
<text x="132.8" y="177.3">P3V3</text>
</g>
<g font-size="1">
<text x="256.5" y="92.5">MSB</text>
<text x="256.5" y="104.9">LSB</text>
<text x="256.5" y="121.6">MSB</text>
<text x="256.5" y="134.1">LSB</text>
</g>
</svg>
